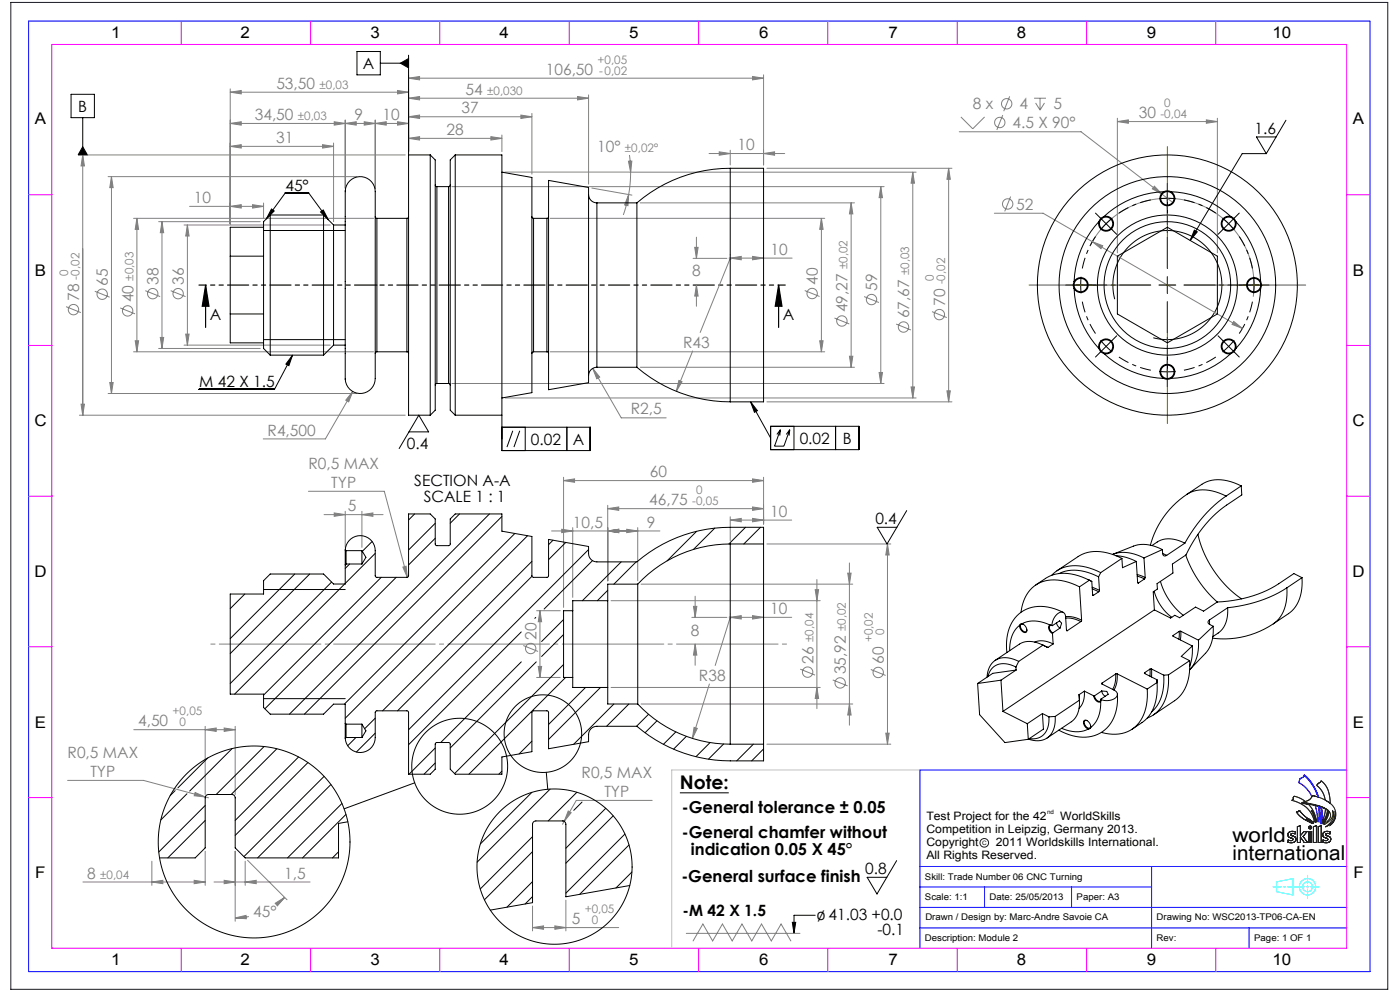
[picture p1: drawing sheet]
<svg xmlns="http://www.w3.org/2000/svg" width="420mm" height="297mm" viewBox="0 0 420 297" stroke-linecap="round" stroke-linejoin="round" font-family="sans-serif">
<path d="M391.6 240.2l-1.5-1-1.8-.6-.3 .4-.1 .6-.4 .3a8.2 8.2 0 0 1 6.8 6.2v-.3l.4 .8-.5-2-.8-1.8a6.3 6.3 0 0 1 1.6 3.6 9.4 9.4 0 0 0-2.5-5.4M392.2 240.7l.2 .2" fill="none" stroke="#f00" stroke-width=".3"/>
<path d="M390.5 240.6a17.4 17.4 0 0 1 7.9 2.3 16.7 16.7 0 0 0-7.6-2.4 3.2 3.2 0 0 0 2.8-2.1 9.3 9.3 0 0 1 6.9 4.1 4 4 0 0 1-1.7 5 4.1 4.1 0 0 0 1.7-4.4 4.2 4.2 0 0 1-2.9 4.7 3.9 3.9 0 0 0 2.3-4.7l-.2-.2a3.6 3.6 0 0 1-2.5 4.2l.6-.5h-.2a2.24 2.24 0 0 0 .9-3.6 17.6 17.6 0 0 0-8-2.3z" fill="none" stroke="#ff0" stroke-width=".3"/>
<path d="M397.5 239.8l-.8-2.5-1.7-1.9 1.3-1.4a7.9 7.9 0 0 1 2.8 6.8M397.6 242.5l-.2 1.7-.8 2 .5-.5-.5 1 1.1-1.8 .6-2.1M398.4 242.9l-.6 2.4-.9 1.7 1.3-1.9 .5-1.9" fill="none" stroke="#007e1f" stroke-width=".3"/>
<g fill="none" stroke="#191924" stroke-width=".3">
<path d="M3.2 .7h413.1v295.8h-413.1zM391.3 232.2a14.3 14.3 0 0 1 4.3 6.7h-.1a15.9 15.9 0 0 0-4.2-6.7zM393.6 238.8l-.9 1-1.9 .7M393.6 238.4a9.3 9.3 0 0 1 6.9 4.1 4 4 0 0 1-1.7 5 4.1 4.1 0 0 0 1.7-4.4 4.2 4.2 0 0 1-2.9 4.7 3.9 3.9 0 0 0 2.3-4.7l-.2-.2a3.6 3.6 0 0 1-2.5 4.2l.6-.5h-.2a2.24 2.24 0 0 0 .9-3.6M393.6 238.4l1.8 .5-1.6-3.6-2.6-2.9a1.44 1.44 0 0 1-1.2 1l-.3 1.2a8.7 8.7 0 0 1 3.9 4.2M393.6 238.4v.4M395.2 235.1l1.1-1.1a7.9 7.9 0 0 1 2.8 6.8l-.6-.4a1.66 1.66 0 0 1-1.2-1.7l-1-2-1.3-1.3zM386.6 249.5l.9-.3 1.1 .1v.6l-.3-.1a.52 .52 0 0 0-.7-.1 .52 .52 0 0 0-.2 .7h.1a1.08 1.08 0 0 1 1.3 1.1 1.08 1.08 0 0 1-1.3 1.1l-1.1-.2 .2-.6a.7 .7 0 0 0 .8 .2 .7 .7 0 0 0 .4-.6l-.3-.2a1 1 0 0 1-1-.6 1 1 0 0 1 .1-1.1zM388.9 243.4l1.1-.4 1.5 1.7 2.8 1.7-2.4-1 2.2 1.3-.5-.1v.2l-2.2-1.2-1.4-1zM389.2 247.7l.9-.2v3l1.1-1.3h.9l-1.2 1.5 1.4 1.8h-1l-1.2-1.7v1.7h-.9zM390.5 240.7l4.8 .9M390.5 240.6v.1"/>
<path d="M390.8 240.5l1.6 .4-1.9-.3M390.8 240.5a16.7 16.7 0 0 1 7.6 2.4 17.4 17.4 0 0 0-7.9-2.3M391.6 240.2l-1.5-1-1.8-.6-.3 .4-.1 .6-.4 .3a8.2 8.2 0 0 1 6.8 6.2v-.3l.4 .8-.5-2-.8-1.8a6.3 6.3 0 0 1 1.6 3.6 8.2 8.2 0 0 0-2.7-5.4l-1.8-.3M392.6 249.2h.9v3.3h-.9zM393.5 249.2h.1M393.6 246.6l.1 .1M394 247.7l.9-.2v5h-.9zM394.5 241.4l1 .2 .2 2.4-.1 2.4-.2-1.5-.1 1.5-.2-2.8zM395.3 241.6l1.7 .5 1.5 .9M395.5 247.7l.9-.2v5h-.9zM395.7 241.7l.3 .1a2.89 2.89 0 0 1 .4 2.4l-.3 2.4v-2.5zM396.4 241.9a7.3 7.3 0 0 1-.2 5.1l.3-2.6z"/>
<path d="M397.1 249.5l.8-.3 1.2 .1-.1 .6-.3-.1a.52 .52 0 0 0-.7-.1 .52 .52 0 0 0-.2 .7h.2a1.08 1.08 0 0 1 1.2 1.1 1.08 1.08 0 0 1-1.2 1.1l-1.1-.2 .1-.6a.7 .7 0 0 0 .8 .2 .7 .7 0 0 0 .5-.6l-.4-.2a1 1 0 0 1-1-.6 1 1 0 0 1 .2-1.1zM397.6 242.5l.5 .2a5.2 5.2 0 0 1-1.3 3.6l-.2 .4 .5-1-.5 .5 .8-2zM398.4 242.9l.2 .2a4.6 4.6 0 0 1-1.7 3.9l.9-1.7z"/>
<circle cx="295.3" cy="252.6" r="1.29"/>
<circle cx="393.1" cy="248" r=".45"/>
</g>
<path d="M393.6 238.8a9 9 0 0 0-3.9-4.2 1.48 1.48 0 0 1 1.3-1.7l.2-.5 1.9 2 1.5 2.4 .8 2.1M395.5 238.9a15.1 15.1 0 0 0-4.2-6.7 14.3 14.3 0 0 1 4.3 6.7M394.5 241.4l.7 2.7 .1 2.3 .1-1.5 .2 1.5 .1-2.4-.2-2.4M395.7 241.7l.4 2.4v2.5l.3-2.4-.2-2.3M396.4 241.9l.1 2.5-.3 2.6 .4-2.5-.1-2.6" fill="none" stroke="#4000ff" stroke-width=".3"/>
<g fill="none" stroke="#0ff" stroke-width=".3">
<path d="M383 264.3l4.9-1v4.9l-4.9-1z"/>
<circle cx="392.3" cy="265.8" r="1.47"/>
<circle cx="392.3" cy="265.8" r="2.45"/>
</g>
<path d="M8.6 6.3h402.4v284.9h-402.4zM404 230.8h-128v53.4M276 259.7h128M345.5 259.7v24.5M276 265.8h69.5M276 271.9h128M276 278.1h128M295.4 265.8v6.1M321.5 265.8v6.1M374.7 278.1v6.1" fill="none" stroke="#00f" stroke-width=".3"/>
<g fill="none" stroke="#f0f" stroke-width=".3">
<path d="M15.6 13.3h388.4v270.9h-388.4zM54.4 6.3v7M93.2 6.3v7M132 6.3v7M170.8 6.3v7M209.6 6.3v7M248.4 6.3v7M287.2 6.3v7M326 6.3v7M364.8 6.3v7M8.6 58.4h7M404 58.4h7"/>
<path d="M8.6 103.5h7M404 103.5h7M8.6 148.7h7M404 148.7h7M8.6 193.9h7M404 193.9h7M8.6 239h7M404 239h7M54.4 284.2v7M93.2 284.2v7M132 284.2v7M170.8 284.2v7"/>
<path d="M209.6 284.2v7M248.4 284.2v7M287.2 284.2v7M326 284.2v7M364.8 284.2v7"/>
</g>
<path d="M384.4 265.8h-2.5M385.6 265.8h-.5M388.8 265.8h-2.6M391.4 265.8h-2.6M392.3 266.7v2.5M392.3 265.4v.7M392.3 262.3v2.5M392.6 265.8h-.6M395.7 265.8h-2.5" fill="none" stroke="#0ff" stroke-width=".3" stroke-dasharray="6.3 1.3 1.3 1.3"/>
<path d="M392.6 248a.45 .45 0 0 0 .9 0 .45 .45 0 0 0-.9 0zM392.6 249.2v3.3h.9v-3.3z" fill-rule="evenodd" fill="#191924"/>
<g fill="none" stroke="#808080" stroke-width=".3">
<path d="M69.1 26.6v40.5M69.1 37h53.5M69.1 27.6h53.5M69.1 37l3.3-.5v1zM69.1 27.6l3.3-.5v1zM100.3 36.5l3.3 .5-3.3 .5zM103.6 36v20.4M103.6 37l3.3-.5v1zM109.3 36.5l3.3 .5-3.3 .5zM112.6 36v20.4M112.6 37l3.3-.5v1zM119.3 36.5l3.3 .5-3.3 .5z"/>
<path d="M119.3 27.1l3.3 .5-3.3 .5zM122.6 35l3.3-.5v1zM122.6 29.4l3.3-.5v1zM122.6 23.4l3.3-.5v1zM122.6 29.4h54M122.6 22.4v23M122.6 35h37M122.6 23.4h106.5M156.3 34.5l3.3 .5-3.3 .5zM159.6 34v18.2M173.3 28.9l3.3 .5-3.3 .5zM176.6 28.4v26.8"/>
<path d="M225.8 22.9l3.3 .5-3.3 .5zM229.1 22.4v27M287.8 39.5h36.5l27.5 21.2M288.3 35l3.5 3.6 3.6-3.6M300.8 34.5l-1.8 4.4M302.9 28.9l-1.8 4.4M310.2 29.4h3.6M310.7 30.9l1.3 2.1M312 29.4v3.6M313.3 30.9l-1.3 2.1M335.2 36.4l3.3-.5v1zM335.2 35.4v40.4"/>
<path d="M335.2 36.4h30M361.9 35.9l3.3 .5-3.3 .5zM365.2 35.4v40.4M23.8 46.4h97.8M24.8 46.4v78M24.8 46.4l.5 3.3h-1zM32.4 52.9h74.7M33.4 52.9v65M33.4 52.9l.5 3.3h-1zM69.1 43.9h31M69.1 43.9l3.3-.5v1zM96.8 43.4l3.3 .5-3.3 .5z"/>
<path d="M100.1 42.9v23.5M122.6 41.5l3.3-.5v1zM122.6 41.5h28M135.6 55.9h129.6M147.3 41l3.3 .5-3.3 .5zM150.6 40.5v4.9M151.6 51.6h123.2M177.6 56.4l12 2.1M188.5 48.3h1.1l-.4 3.3zM188.6 58.3l-.2 3.3-1-.2zM188.6 58.3l-1.6 6.1M188.8 46.4l.4 5.2"/>
<path d="M189.2 51.6l-.6 6.7M212.7 46h22.7M215.8 45.5l3.3 .5-3.3 .5zM219.1 45v4.4M229.1 46l3.3-.5v1zM230.1 50.4h55.5M264.2 55.9v59M264.2 55.9l.5 3.3h-1zM273.8 51.6v67.7M273.8 51.6l.5 3.3h-1zM284.6 50.4v70M284.6 50.4l.5 3.3h-1z"/>
<path d="M303.2 58.9l-1.8 4.5M346.3 55.8l2.3 2.4-2.9-1.6zM40.1 65.4h72M41.1 65.4l.5 3.3h-1zM41.1 65.4v40M47.6 66.4h30.5M48.6 66.4l.5 3.3h-1zM48.6 66.4v38M55.2 67.4h43.9M56.2 67.4v36M56.2 67.4l.5 3.3h-1zM56.9 61.9h22.2"/>
<path d="M69.1 61.8l3.3-.5v1.1zM75.8 61.3l3.3 .5-3.3 .6zM79.1 60.8v4.6M165.1 65.4h82.3M192.1 60.8h64.2M207.9 77.4h10.2M208.4 74.1h1l-.5 3.3zM208.9 71.1v6.3M219.1 77.4l3.3-.6v1.1zM219.1 77.4l-9 22.2M219.1 76.4h.1M219.1 77.4h18.5"/>
<path d="M225.8 76.8l3.3 .6-3.3 .5zM246.4 65.4v40M246.4 65.4l.5 3.3h-1zM255.3 60.8v49.3M255.3 60.8l.5 3.3h-1zM298.3 63.9h14.6l59.8 34.5M327.2 73.3a26 26 0 0 1 30.9-12.6 26 26 0 0 1 17.9 28.2M327.7 72.4l3.1 1.2-.5 .9zM19.8 91.9l4.5 1.8M28.4 87.3l4.5 1.8M36.1 92.3l4.4 1.8M43.6 87.1l4.4 1.8"/>
<path d="M51.2 87.1l4.5 1.8M208.9 85.4l.5 3.3h-1zM208.9 85.4v6.4M241.4 87.1l4.5 1.8M250.3 95.3l4.5 1.8M259.2 88.9l4.5 1.8M268.8 97.1l4.5 1.8M279.6 93.4l4.4 1.8M370.1 96.3l2.6 2.1-3.1-1.2zM32.4 117.9h74.7M32.9 114.6h1l-.5 3.3zM40.1 105.4h72"/>
<path d="M40.6 102.1h1l-.5 3.3zM47.6 104.4h30.5M48.1 101.1h1l-.5 3.3zM55.2 103.4h43.9M55.7 100.1h1l-.5 3.3zM105.8 117.3l-8.2 14.2h-18.6M105.8 117.3l-1.2 3.1-.9-.5zM135.6 114.9h129.6M151.6 119.3h123.2M165.1 105.4h82.3M177.8 110.4l8.6 14.8h13.5M177.8 110.4l2.1 2.6-.9 .5z"/>
<path d="M192.1 110.1h64.2M203.7 114l.9 .4-1.7 2.9zM207.8 105.2l-4.9 12.1M245.9 102.1h1l-.5 3.3zM254.8 106.8h1l-.5 3.3zM263.7 111.6h1l-.5 3.3zM273.3 116h1l-.5 3.3zM284.1 117.1h1l-.5 3.3zM23.8 124.4h97.8M24.3 121.1h1l-.5 3.3zM230.1 120.4h55.5M92.5 147.2h22.8l6.9 25.8"/>
<path d="M97.2 154.2h17.7M100.3 153.7l3.3 .5-3.3 .5zM103.6 153.2v10.9M108.6 153.2v10.8M108.6 154.2l3.3-.5v1zM165.5 159.1h32.5M168.5 158.6l3.3 .5-3.3 .5zM169.1 143v39M169.1 144h60M169.1 144l3.3-.5v1zM171.8 158.1v20.9M182.3 151.4v22.7"/>
<path d="M182.3 152.4h46.8M182.3 159.1l3.3-.5v1zM182.3 152.4l3.3-.5v1zM188 158.6l3.3 .5-3.3 .5zM191.3 158.1v16M219.1 154.9v7.1M219.1 155.9h18.4M219.1 155.9l3.3-.5v1zM225.8 155.4l3.3 .5-3.3 .5zM225.8 151.9l3.3 .5-3.3 .5zM225.8 143.5l3.3 .5-3.3 .5zM229.1 143v14"/>
<path d="M120.9 170l.9-.3 .4 3.3zM192.3 175.1h63.5M208.5 178.7v6.3M230.1 163h37.1M244.6 176.7h1l-.5 3.3zM245.1 173.7v38.7M254.3 171.8h1l-.5 3.3zM254.8 168.7v48.6M266.2 163v60M266.2 163l.6 3.3h-1.1zM157 193.5l4.4 1.7M161 183h7.1"/>
<path d="M161.5 199.7h1l-.5 3.3zM162 183v20M162 183l.5 3.3h-1zM183.3 180h62.8M207.5 185h10.6M208 181.7h1.1l-.6 3.3zM208.5 193l.6 3.3h-1.1zM208.5 193v6.4M219.1 185l3.3-.5v1zM219.1 185l-4.5 14.4M219.1 184h.1M219.1 185h18.4"/>
<path d="M225.8 184.5l3.3 .5-3.3 .5zM40.1 218.7h30.5M61.6 217.7v20.4M61.6 218.7l3.3-.5v1zM67.3 218.2l3.3 .5-3.3 .5zM70.6 217.7v20.4M161 203h7.1M183.3 206h62.8M192.3 211h63.5M208.2 218l1 .3-1.5 3zM212.8 205l-5.1 16.3M240.1 200.5l4.4 1.8"/>
<path d="M245.1 206l.5 3.3h-1zM249.8 203.8l4.5 1.8M254.8 211l.5 3.3h-1zM261.2 200.6l4.5 1.8M265.7 219.7h1.1l-.6 3.3zM20.3 233.9h22.7l18.6 5M58.5 237.5l3.1 1.4-3.3-.4zM61.6 238.9l1 .2M195.7 239.9h-22.8l-4.1 7.1M230.1 223h37.1M45.6 258.1v7.2M61.6 255.1v10.2"/>
<path d="M70.6 255.1v21M73.6 258.1v7.2M74.3 257.8l11.8 11.9M170.5 243.1l.9 .5-2.1 2.6zM24.9 264.3h36.7M45.6 264.3l3.3-.5v1zM58.3 263.8l3.3 .5-3.3 .5zM64.2 264.3h28.8M67.3 263.8l3.3 .5-3.3 .5zM70.6 275.1l3.2-.8 .1 1zM73.6 264.3l3.3-.5v1zM74.7 274.7l-4.1 .4"/>
<path d="M82.6 270.7l2.8-1.7-2.2 2.5zM85.4 269l-1.5 1.3M159.8 278l3.3-.5v1zM159.8 271.5v7.5M159.8 278h25.8M166.5 277.5l3.3 .5-3.3 .5zM169.8 269.8v9.2M205.9 279.7h34.1M207.9 282l3-5.1 2.9 5.1 2.9-5.1 3 5.1 2.9-5.1 2.9 5.1 3-5.1 2.9 5.1 2.9-5.1 3 5.1"/>
<circle cx="299.9" cy="36.7" r="1.56"/>
<circle cx="302" cy="31.1" r="1.56"/>
<circle cx="302.3" cy="61.1" r="1.56"/>
<circle cx="22" cy="92.8" r="1.56"/>
<circle cx="30.7" cy="88.2" r="1.56"/>
<circle cx="38.3" cy="93.2" r="1.56"/>
<circle cx="45.8" cy="88" r="1.56"/>
<circle cx="53.4" cy="88" r="1.56"/>
<circle cx="243.6" cy="88" r="1.56"/>
<circle cx="252.6" cy="96.2" r="1.56"/>
<circle cx="261.5" cy="89.8" r="1.56"/>
<circle cx="271.1" cy="98" r="1.56"/>
<circle cx="281.8" cy="94.3" r="1.56"/>
<circle cx="159.2" cy="194.4" r="1.56"/>
<circle cx="242.3" cy="201.4" r="1.56"/>
<circle cx="252" cy="204.7" r="1.56"/>
<circle cx="263.5" cy="201.5" r="1.56"/>
</g>
<g fill="none" stroke="#000" stroke-width=".3">
<path d="M107.1 15.4h7v7h-7zM114.1 18.9h8.5M120.1 18.9l2.5-1.4v2.8zM122.6 16.5v29.9M21.3 28.3h7v7h-7zM24.8 35.3v11.1M385.8 36l-5.9 10M24.8 44l1.4 2.4h-2.8zM379.9 46h-7.2l-15.7 26.1M379.9 46h.1M382.8 41h-5.9l3 5M79.1 69.1h24.5"/>
<path d="M79.9 65.6l5.7-7.8h7l5.9 8.1M81.4 62.6l.9 .6-2.4 2.4zM96.2 63.5l.8-.6 1.5 3zM358.3 69l.9 .5-2.2 2.6zM334.4 89.7a16.4 16.4 0 0 1 14.4-20.6 16.4 16.4 0 0 1 17.7 17.8 16.4 16.4 0 0 1-20.5 14.3M79.1 101.8h24.5M87.8 106.4l-5.4 10.3h-22.7M87.8 106.4l-1.1 3.2-.9-.5zM366.8 102.1l3.6 3.5M370.3 102l-3.6 3.5M122.7 129.4h5.9l-3-5-5.9 10M150.6 124.4v10.6h26.5v-7h-26.5"/>
<path d="M153.8 129.1l-1.7 4.9M155.9 129.1l-1.7 4.9M157.6 128v7M170.1 128v7M225.2 120.4l6 10.9M225.2 120.4l2 2.7-.9 .5zM231.2 127.8h26.5v7h-26.5zM234.1 128.8l-1 1.4M234.1 128.8l-.2 1.8M234.1 128.8l-1.7 4.9h2.8l1.7-4.9M236.9 128.8l-1 1.4M236.9 128.8l-.2 1.8"/>
<path d="M238.2 127.8v7M250.7 127.8v7M272 153l-5.9 10-2.9-5h5.9M79.1 176.7h24.5M79.1 209.4h24.5M124.4 234.6l-21.2 7.8M163.9 231.5l.4 5M204 237.6h14.6M269 257.9l-5.9 10-3-5h5.9M237.7 276.4h1l-.5 3.3zM244.6 274.3h-6.4v5.4"/>
<circle cx="162.9" cy="219.9" r="11.6"/>
<circle cx="137.9" cy="229.6" r="14.4"/>
</g>
<path d="M61.7 85.4l1 6.4h-2zM61.7 85.4v12.7M233.6 85.4l1 6.4h-2zM233.6 85.4v12.7" fill="none" stroke="#000" stroke-width=".35"/>
<path d="M150.6 51.6h38.2M218.6 77.4h1M218.7 77.1l.7 .7M219.1 76.9v1M219.4 77.1l-.7 .7M218.6 185h1M218.7 184.7l.7 .7M219.1 184.5v1M219.4 184.7l-.7 .7M276 230.8h-74.5v53.3" fill="none" stroke="#c0c0c0" stroke-width=".3"/>
<g fill="none" stroke="#000" stroke-width=".3" stroke-dasharray="30.5 1.3 1.3 1.3" stroke-linecap="butt">
<path d="M350.2 59.4l-2.5 .2M350.2 59.4l2.5 .2M331.8 67l-1.7 1.9M331.8 67l1.9-1.6M368.6 67l-1.9-1.6M368.6 67l1.7 1.9M324.2 85.4l.1 2.5M324.2 85.4l.1-2.5M376.2 85.4l-.1-2.5M376.2 85.4l-.1 2.5M331.8 103.8l1.9 1.7M331.8 103.8l-1.7-1.8"/>
<path d="M350.2 111.4l2.5-.1M350.2 111.4l-2.5-.1"/>
</g>
<path d="M345.2 59.9l-4.9 1.5-4.6 2.5M328.7 70.9l-2.5 4.6-1.5 5M364.7 63.9l-4.5-2.5-5-1.5M324.7 90.4l1.5 5 2.5 4.6M371.8 100l2.4-4.6 1.5-5M375.7 80.5l-1.5-5-2.4-4.6M335.7 107l4.6 2.5 4.9 1.5M355.2 111l5-1.5 4.5-2.5" fill="none" stroke="#000" stroke-width=".3" stroke-dasharray="30.5 1.3 1.3 1.3" stroke-dashoffset="27.2" stroke-linecap="butt"/>
<path d="M235.6 85.4h-175.9" fill="none" stroke="#000" stroke-width=".35" stroke-dasharray="6.3 1.3 1.3 1.3 1.3 1.3" stroke-dashoffset="4.1"/>
<path d="M62.9 193h173.4" fill="none" stroke="#808080" stroke-width=".3" stroke-dasharray="30.5 1.3 1.3 1.3" stroke-dashoffset="-2.9"/>
<g fill="none" stroke="#000" stroke-width=".3" stroke-dasharray="30.5 1.3 1.3 1.3">
<path d="M350.2 59.4v-2.5M350.2 59.4v2.5M350.2 56.9v-2M330.1 65.3l-1.5-1.4M331.8 67l-1.7-1.7M331.8 67l1.8 1.8M333.6 68.8l1.4 1.4M350.2 61.9v2M366.8 68.8l-1.4 1.4M368.6 67l1.8-1.7M368.6 67l-1.8 1.8M370.4 65.3l1.4-1.4"/>
<path d="M321.7 85.4h-2M324.2 85.4h-2.5M324.2 85.4h2.5M326.7 85.4h2M350.2 85.4v-2.5M350.2 85.4h-2.5M350.2 85.4v2.5M350.2 85.4h2.5M373.7 85.4h-2M376.2 85.4h2.5M376.2 85.4h-2.5M378.7 85.4h2"/>
<path d="M330.1 105.6l-1.5 1.4M331.8 103.8l-1.7 1.8M331.8 103.8l1.8-1.7M333.6 102.1l1.4-1.5M350.2 111.4v2.5M350.2 111.4v-2.5M350.2 113.9v2M350.2 108.9v-2M366.8 102.1l-1.4-1.5M370.4 105.6l1.4 1.4"/>
</g>
<path d="M345.2 85.4h-22.5M350.2 80.4v-22.5M350.2 90.4v22.5M355.2 85.4h22.5" fill="none" stroke="#000" stroke-width=".3" stroke-dasharray="30.5 1.3 1.3 1.3" stroke-dashoffset="21.1"/>
<path d="M345.2 85.4h-36.5M350.2 80.4v-36.5M350.2 90.4v36.5M355.2 85.4h36.5" fill="none" stroke="#808000" stroke-width=".3" stroke-dasharray="30.5 1.3 1.3 1.3" stroke-dashoffset="14.1"/>
<path d="M347.7 85.4h5M350.2 82.9v5" fill="none" stroke="#808000" stroke-width=".3"/>
<g fill="#000">
<path d="M237.7 276.4h1l-.5 3.3z"/>
<path d="M233.6 85.4l1 6.4h-2zM61.7 85.4l1 6.4h-2z"/>
</g>
<g fill="#808080">
<path d="M188.6 58.3l-.2 3.3-1-.2zM188.5 48.3h1.1l-.4 3.3zM208.4 74.1h1l-.5 3.3zM208.9 85.4l.5 3.3h-1zM219.1 77.4l3.3-.6v1.1zM225.8 76.8l3.3 .6-3.3 .5zM219.1 185l3.3-.5v1zM225.8 184.5l3.3 .5-3.3 .5z"/>
<path d="M273.8 51.6l.5 3.3h-1zM273.3 116h1l-.5 3.3z"/>
<path d="M203.7 114l-.8 3.3 1.7-2.9zM75.8 61.3l3.3 .5-3.3 .6zM69.1 61.8l3.3-.5v1.1zM109.3 36.5l3.3 .5-3.3 .5zM103.6 37l3.3-.5v1zM105.8 117.3l-2.1 2.6 .9 .5zM96.8 43.4l3.3 .5-3.3 .5zM69.1 43.9l3.3-.5v1zM100.3 36.5l3.3 .5-3.3 .5zM69.1 37l3.3-.5v1zM177.8 110.4l1.2 3.1 .9-.5zM229.1 46l3.3-.5v1zM215.8 45.5l3.3 .5-3.3 .5zM122.6 41.5l3.3-.5v1zM147.3 41l3.3 .5-3.3 .5zM122.6 35l3.3-.5v1zM156.3 34.5l3.3 .5-3.3 .5zM173.3 28.9l3.3 .5-3.3 .5zM122.6 29.4l3.3-.5v1zM122.6 23.4l3.3-.5v1zM225.8 22.9l3.3 .5-3.3 .5zM112.6 37l3.3-.5v1zM119.3 36.5l3.3 .5-3.3 .5zM119.3 27.1l3.3 .5-3.3 .5zM69.1 27.6l3.3-.5v1zM208.2 218l-.5 3.3 1.5-3zM208 181.7h1.1l-.6 3.3zM208.5 193l.6 3.3h-1.1zM219.1 155.9l3.3-.5v1zM225.8 155.4l3.3 .5-3.3 .5zM188 158.6l3.3 .5-3.3 .5zM182.3 159.1l3.3-.5v1zM168.5 158.6l3.3 .5-3.3 .5zM182.3 159.1l3.3-.5v1zM225.8 151.9l3.3 .5-3.3 .5zM182.3 152.4l3.3-.5v1zM225.8 143.5l3.3 .5-3.3 .5zM169.1 144l3.3-.5v1zM120.9 170l1.3 3-.4-3.3zM108.6 154.2l3.3-.5v1zM100.3 153.7l3.3 .5-3.3 .5zM370.1 96.3l-.5 .9 3.1 1.2zM327.7 72.4l2.6 2.1 .5-.9zM335.2 36.4l3.3-.5v1zM361.9 35.9l3.3 .5-3.3 .5zM346.3 55.8l-.6 .8 2.9 1.6zM61.6 218.7l3.3-.5v1zM67.3 218.2l3.3 .5-3.3 .5zM70.6 275.1l3.2-.8 .1 1zM82.6 270.7l2.8-1.7-2.2 2.5zM58.5 237.5l-.2 1 3.3 .4zM73.6 264.3l3.3-.5v1zM67.3 263.8l3.3 .5-3.3 .5zM58.3 263.8l3.3 .5-3.3 .5zM45.6 264.3l3.3-.5v1zM159.8 278l3.3-.5v1zM166.5 277.5l3.3 .5-3.3 .5zM170.5 243.1l-1.2 3.1 2.1-2.6z"/>
<path d="M284.6 50.4l.5 3.3h-1zM284.1 117.1h1l-.5 3.3zM56.2 67.4l.5 3.3h-1zM55.7 100.1h1l-.5 3.3zM41.1 65.4l.5 3.3h-1zM40.6 102.1h1l-.5 3.3zM33.4 52.9l.5 3.3h-1zM32.9 114.6h1l-.5 3.3zM24.8 46.4l.5 3.3h-1zM24.3 121.1h1l-.5 3.3zM246.4 65.4l.5 3.3h-1zM245.9 102.1h1l-.5 3.3zM255.3 60.8l.5 3.3h-1zM254.8 106.8h1l-.5 3.3zM48.6 66.4l.5 3.3h-1zM48.1 101.1h1l-.5 3.3zM266.2 163l.6 3.3h-1.1zM265.7 219.7h1.1l-.6 3.3zM162 183l.5 3.3h-1zM161.5 199.7h1l-.5 3.3zM244.6 176.7h1l-.5 3.3zM245.1 206l.5 3.3h-1z"/>
<path d="M264.2 55.9l.5 3.3h-1zM263.7 111.6h1l-.5 3.3zM254.3 171.8h1l-.5 3.3zM254.8 211l.5 3.3h-1z"/>
</g>
<g fill="#000">
<path d="M358.3 69l.9 .5-2.2 2.6z"/>
<path d="M87.8 106.4l-1.1 3.2-.9-.5zM225.2 120.4l2 2.7-.9 .5zM120.1 18.9l2.5 1.4v-2.8zM24.8 44l-1.4 2.4h2.8zM96.2 63.5l.8-.6 1.5 3zM81.4 62.6l.9 .6-2.4 2.4z"/>
</g>
<g fill="none" stroke="#000" stroke-width=".3">
<path d="M129.1 46.4h-6.5v78h6.5M129.1 46.4v78M129.1 46.4l1.5 1.5v75l-1.5 1.5M130.6 55.4l.5 .5M131.1 55.9v59M131.1 55.9h3.5M134.6 55.9v59M135.1 55.4l-.5 .5M136.6 46.4h14v78h-14M136.6 46.4v78M136.6 46.4l-1.5 1.5v75l1.5 1.5M150.6 51.6l9 1.6v64.5l-9 1.6"/>
<path d="M164.6 54.1l12 2.1v58.5l-12 2.1zM176.6 58.3a2.5 2.5 0 0 0 2.5 2.5M219.1 50.4a43 43 0 0 0-28 10.4M219.1 50.4h10v70h-10M219.1 50.4v70M349.1 57.5a2.3 2.3 0 0 1 2.2 0M349.1 57.5a28 28 0 0 0-17.9 7.4M349.1 57.5a2.25 2.25 0 0 0-.6 3.4 2.25 2.25 0 0 0 3.4 0 2.25 2.25 0 0 0-.6-3.4M351.3 57.5a28 28 0 0 1 17.9 7.4M69.1 76.8h10M79.1 68.1h-10v34.7h10M81.1 64.4l-2 2v38l2 2"/>
<path d="M81.1 64.4v42M81.1 64.4h16M97.1 64.4v42M97.1 64.4l3 3M100.1 67.4v36M100.1 67.4h3.5M112.6 64.9l.5 .5M113.1 65.4v40M113.1 65.4h9M122.1 65.4v40M122.6 64.9l-.5 .5M159.6 64.9l.5 .5"/>
<path d="M160.1 65.4v40M160.1 65.4h4M164.1 65.4v40M164.6 64.9l-.5 .5M179.1 60.8v49.3M179.1 60.8h12M191.1 60.8v49.3M329.7 66.4a28 28 0 0 0-7.5 18M331.2 64.9a2.3 2.3 0 0 0-1.5 1.5M331.2 64.9a2.25 2.25 0 0 1 2.9 1.9 2.25 2.25 0 0 1-2.5 2.5 2.25 2.25 0 0 1-1.9-2.9M335.2 76.8l15-8.7 15 8.7v17.3l-15 8.7-15-8.7zM369.2 64.9a2.29 2.29 0 0 1 1.6 1.5"/>
<path d="M369.2 64.9a2.25 2.25 0 0 0-2.8 1.9 2.25 2.25 0 0 0 2.4 2.5 2.25 2.25 0 0 0 2-2.9M370.8 66.4a28 28 0 0 1 7.4 18M69.1 94.1h10M322.2 84.4a2.3 2.3 0 0 0 0 2.1M322.2 84.4a2.25 2.25 0 0 1 3.4-.7 2.25 2.25 0 0 1 0 3.5 2.25 2.25 0 0 1-3.4-.7M322.2 86.5a28 28 0 0 0 7.5 18M378.2 86.5a28 28 0 0 1-7.4 18M378.2 84.4a2.29 2.29 0 0 1 0 2.1M378.2 84.4a2.25 2.25 0 0 0-3.4-.7 2.25 2.25 0 0 0 0 3.5 2.25 2.25 0 0 0 3.4-.7M81.1 106.4h16M100.1 103.4l-3 3M100.1 103.4h3.5"/>
<path d="M103.6 113.7v-55.4a4.6 4.6 0 0 1 4.7-5.4 4.6 4.6 0 0 1 4.3 5.7v43.9a73.1 73.1 0 0 1-.3 12.5 4.5 4.5 0 0 1-4.9 2.9 4.5 4.5 0 0 1-3.8-4.2M113.1 105.4l-.5 .5M113.1 105.4h9M122.1 105.4l.5 .5M131.1 114.9l-.5 .5M131.1 114.9h3.5M134.6 114.9l.5 .5M160.1 105.4l-.5 .5M160.1 105.4h4M164.1 105.4l.5 .5M179.1 110.1a2.5 2.5 0 0 0-2.5 2.5M179.1 110.1h12"/>
<path d="M191.1 110.1a43 43 0 0 0 28 10.3M329.7 104.5a2.3 2.3 0 0 0 1.5 1.5M329.7 104.5a2.25 2.25 0 0 1 1.9-2.9 2.25 2.25 0 0 1 2.5 2.4 2.25 2.25 0 0 1-2.9 2M331.2 106a28 28 0 0 0 17.9 7.4M349.1 113.4a2.3 2.3 0 0 0 2.2 0M349.1 113.4a2.25 2.25 0 0 1-.6-3.4 2.25 2.25 0 0 1 3.4 0 2.25 2.25 0 0 1-.6 3.4M369.2 106a28 28 0 0 1-17.9 7.4M370.8 104.5a2.29 2.29 0 0 1-1.6 1.5M370.8 104.5a2.25 2.25 0 0 0-2-2.9 2.25 2.25 0 0 0-2.4 2.4 2.25 2.25 0 0 0 2.8 2M124.4 154l-1.8 1.8M130.6 156.8l-8 8M137.9 154l-2.8 2.8"/>
<path d="M146.8 154l-60 60M150.6 154.8l-59.3 59.2M154.5 159.9l-51.2 51.1M209 159.2l-8.9 8.9M214.4 158.3l-6.4 6.4M223.7 158l-5 5M228.1 158l-5 5M356 148.2a11 11 0 0 1 10.8 0l1 .5M356 148.2a26.5 26.5 0 0 0-10.9 15.2M367.8 148.7a40.9 40.9 0 0 0-12.3 14.1M372.4 145.6l.1 2.7a45.8 45.8 0 0 0-8.8 6.6 40.8 40.8 0 0 0-7.9 11.4l-4.1 2.8 .2 2.6-4.8 3.2 .1 1.6-1.2 .9 .3 5.4M372.4 145.6a11.8 11.8 0 0 0-11.8-.5l-4.6 3.1"/>
<path d="M372.4 145.6l-4.6 3.1M73.4 178l-4.3 4.4M88.4 172l-19.3 19.4M92.9 172l-23.8 23.9M99.5 174.4l-30.4 30.5M103.4 175l-33 33M103.6 169.3v5.7h-3.5l-3-3h-16l-2 2v4h-10v30h10v4l2 2h16l3-3h3.5v5.8M103.6 164.8v4.5M103.6 164.8l.2 .2M103.8 165v4M103.8 169l-.2 .3M103.8 169h4.8"/>
<path d="M103.8 165h4.8M104.9 169l-1.3 1.4M108.6 165v4M108.6 165l1.2 2-1.2 2M111.6 162.3l-2.9 2.9M112.6 165.8l-9 9M114.4 173l-35.3 35.3M118.9 173l-39.4 39.4M130.6 161.3l-8 8M158.3 160.6l-54.7 54.7M159.6 168.2l-44.8 44.8M159.6 172.7l-40.3 40.3"/>
<path d="M165.9 161.9l-1.3 1.3M169.7 162.6l-5.1 5.1M176.6 164.7l-54 54M177.7 168l-14.5 14.5M182.3 176.9l-3.1 3.1M186.4 168.4l-11.7 11.6M190.8 168.4l-6.6 6.7M191.3 175.1v35.9M191.3 175.1h-9v4.9M219.1 163a38 38 0 0 0-27.8 12.1M219.1 163v60M219.1 163h10"/>
<path d="M229.1 163v-5a82 82 0 0 0-17 .6 43 43 0 0 0-21 9.8h-12a2.5 2.5 0 0 1-2.5-2.5v-2.1l-12-2.1-.1 11-.4 .3h-4.2l-.3-.5v-11.7l-9-1.6v-5.2h-14l-1.5 1.5v7.5l-.5 .5h-3.5l-.4-.2-.1-7.8-1.5-1.5h-6.5v18.5l-.4 .5-9.5-.1-.1-7.9a4.5 4.5 0 0 0-4.4-4.5 4.5 4.5 0 0 0-4.6 4.3M229.1 163v60M310.7 175.3l3-2a11.7 11.7 0 0 1 10.9-.4l2.2 1-3 2M317.7 171.9a12.3 12.3 0 0 1 10.8 .5l1.1 .5M323.8 175.9a13.4 13.4 0 0 0-12.7-.8 10.8 10.8 0 0 0-4.8 8.4M323.8 175.9l.7 10M326.4 173.7l1.1 .5M327.1 174.1l.4 .1M327.5 174.2l.3 4.1M327.6 176l2.2 .9M327.7 176.5l1.9 .8M327.8 178.3l.2 .1"/>
<path d="M329.6 172.9l.2 4M329.6 177.3l-1.6 1.1M329.8 176.9l-.2 .4M330.2 171.6a13.4 13.4 0 0 0-12.8-.8l-1.9 1.6M330.2 171.6l-.6 1.3M333.8 166.2a11 11 0 0 1 9.4 1M334.8 166.5l3.1 .6 3 1.2M336.6 167.4a13.4 13.4 0 0 0-12.8-.8l-6.7 4.5M336.6 167.4l-6.4 4.2M336.6 167.4l.1 2.7 4.2-1.8M340.9 168.3l.4 6.3M341.1 172.2l2.5 .9"/>
<path d="M341.2 172.7l2.2 .8M341.3 174.6l.2 .1M343.2 167.2l.4 5.9M343.4 173.5l-1.9 1.2M343.6 173.1l-.2 .4M346.3 177.2a14.3 14.3 0 0 0 5.2 7.8M348.1 174.2a19.9 19.9 0 0 0 6.9 10.2M348.7 164.7l.1 1.1a.71 .71 0 0 0 .4 .8 .71 .71 0 0 0 .8-.2M348.7 164.7a10.6 10.6 0 0 0-8.6-1l-6.2 2.4M348.7 164.7l-5.5 2.5M348.8 165.9l1.2 .5M355.5 162.8a8.2 8.2 0 0 0-9.9 .7"/>
<path d="M355.5 162.8l-5.5 3.6M355.7 166.4a33.8 33.8 0 0 0 9.5 14M359.4 160.1a32.7 32.7 0 0 0 13.1 19.4M386.1 176.2a40.1 40.1 0 0 1-17.8 5.9M386.1 176.2a11.6 11.6 0 0 1-4.1 10.8M390.6 173.1l-2.4-1.2a45.1 45.1 0 0 1-9.5 5.6 40 40 0 0 1-13.5 2.9M390.6 173.1a11.6 11.6 0 0 1-4 10.8l-4.6 3.1M390.6 173.1l-4.5 3.1M156.4 189.4l-33.8 33.8M156.4 198.4l-24.2 24.1M160.7 185l-.3 .3M160.9 198.4l-25.8 25.8"/>
<path d="M169.1 185.7l-6.6 6.6M169.1 199.1l-32.7 32.7M169.1 190.2l-6.6 6.6M171.8 182.9l-.1 .1M171.8 183v20M171.8 183h-2.7v20h2.7M182.3 180v26M182.3 180h-10.5v3M304.8 199.9a5.9 5.9 0 0 0-7.2 .4l-.7 1-.5 1.5M304.8 199.9v.9M305.6 198.2a6.3 6.3 0 0 0-8 .6l-1 1.8-.5 2.3M305.6 198.2l-.8 1.7"/>
<path d="M305.9 187.4a9 9 0 0 0-3 7.6M306.6 186.9a9.3 9.3 0 0 1 8.5 .4M306.6 186.9l-.4 .1-.3 .4M306.6 186.9a1.94 1.94 0 0 1 1.3 2.5 1.71 1.71 0 0 1-2-2M306.9 187.1a.71 .71 0 0 0-.8 .3 .71 .71 0 0 0 .2 .9 1.14 1.14 0 0 0 1.7 .9l.1-.5M310.4 192.4a6.1 6.1 0 0 1 5.5 .6M312.7 193.2l1.6 .9M312.9 193.3a7 7 0 0 0-7.1-.2l-7.3 4.8M312.9 193.3l-7.3 4.9M312.9 193.3l1.4 .8M315.1 187.3l.5 .2M315.1 187.3a1.24 1.24 0 0 0 .1 2.1l.5 .5"/>
<path d="M315.6 187.5a3.8 3.8 0 0 1 3.2-4l.5 .3 .3 .6 .3 4.5M315.6 187.5h.1M315.7 187.5a.7 .7 0 0 0-.9 .3 .7 .7 0 0 0 .2 .9l.8 1M315.7 187.5l2.2-1.4 .6 .7-.5 1.4M315.7 189.9l.2 3.1M315.8 189.7l-.1 .2M315.9 193l-1.6 1.1M317 186.7l.3 .9 .7 .6M318 188.2l-2.2 1.5M319 183.5a11.9 11.9 0 0 0-13.3 .5 12.7 12.7 0 0 0-3.6 11.6M319.7 184.8l2.4 .2 2.4 .9M319.7 185.2l2.2 .2 2.4 .9"/>
<path d="M319.9 188.9l.3 .1M324.3 186.3l-4.1 2.7M324.5 185.9l-.2 .4M346.3 182.8l-45.4 30.4M352 190.4v.3M352 190.7l5.7 2.9M353.8 189.2l-.1 2.4M353.8 189.2l-1.8 1.2M354.2 189.2h-.4M354.2 189.2l-.1 2.6M354.2 189.2l5.3 2.7M356.9 198a13.1 13.1 0 0 1-4.4 11.9l-6.5 4.4"/>
<path d="M356.9 198l-6.4 4.3M357.7 193.6l-.1 3.2-.7 2.8M357.7 193.6l-3.3 3.1 2.5 1.3M359.5 191.9a11.2 11.2 0 0 1-2.6 8.8M362.8 185.8a.73 .73 0 0 0-.4 .7 .73 .73 0 0 0 .5 .7l1.1 .5M362.8 185.8l.1 1.3M364 187.7a10.4 10.4 0 0 1-2.4 8.1l-4.6 4.8M364 187.7l-4.5 4.2M365.2 180.4l-4.1 2.8-2.4-1.3-4.8 3.2-1.5-.7-1.2 .8-4.9-2.4M368.3 182.1a8.1 8.1 0 0 1-4.4 8.7M368.3 182.1l-5.5 3.7M382 186.9a26.5 26.5 0 0 1-18.2 4.4"/>
<path d="M103.6 216.8v4.5M103.6 216.8l.2 .2M103.8 217v4M103.8 217h4.8M108.6 217v4M108.6 217l1.2 2-1.2 2M112.6 215.2l-3.2 3.2M112.6 219.7l-5.7 5.7M169.7 203l-29 29M171.8 203v3h10.5M175.7 206l-11.1 11.1M180.1 206l-15.5 15.6"/>
<path d="M182.3 206v5h9M184.2 211l-12.1 12.1M188.7 211l-6.7 6.7M191.3 211a38 38 0 0 0 27.8 12M194.6 214.1l-3.6 3.6M197.1 216l-3.6 3.6M202.8 219.3l-3.8 3.8M293.3 204.8l.6 9.4 7.6 8.4 7-1M300.3 203.9l.6 9.3M300.3 203.9l-7 .9M300.9 213.2l7.3 3.7M304.8 200.8l-4.5 3.1"/>
<path d="M304.8 200.8l-7 1-4.5 3M308.2 216.9l.3 4.7M312.7 213.8l2 1M312.7 213.8l-4.5 3.1M312.7 213.8l.3 4.7-4.5 3.1M314.7 214.8a5.8 5.8 0 0 1-3.2 6.4l-1.2 .2-1.5-.1M316.6 214.7a6.2 6.2 0 0 1-3.8 7.1l-2.1 .2-2.2-.5M316.6 214.7l7.2-4.9a6.9 6.9 0 0 1-2.4 6.5l-7.3 4.9M316.6 214.7l-1.9 .1M318.5 218.3a9.2 9.2 0 0 0 8 .2M323.7 208.2l.1 1.7M323.7 208.2h.1"/>
<path d="M325.3 207.1a6.3 6.3 0 0 1-1.6 5.2M325.3 207.1l2.8 1.4M325.3 207.1l-1.6 1.1M326.1 216a.71 .71 0 0 0-.9 .3 .71 .71 0 0 0 .2 .9 1.14 1.14 0 0 0 1.7 .8l.1-.4M327.2 218l-.3 .4-.4 .1M327.2 218a1.79 1.79 0 0 0-2-2 1.94 1.94 0 0 0 1.3 2.5M328.1 208.5a1.83 1.83 0 0 0 2 1.8l.1-.1M328.4 208.5a1.39 1.39 0 0 0 1.8 1.5l.1-.5M328.4 208.5h-.3M330.2 210.2a9.1 9.1 0 0 1-3 7.8M330.3 209.5v.1M330.3 209.6l-.1 .6"/>
<path d="M330.5 207.1l.3 .9 .8 .7M330.5 207.1l1.5 .1 .5 .9-2.2 1.4M330.5 207.1l-2.1 1.4M330.6 204.7v.3M330.6 205l3.7 1.9a1.43 1.43 0 0 1 .9 1.5 1.43 1.43 0 0 1-1.3 1.2l-1.6 .4-2-.4M334.7 202l-.1 2.5-.8 2.1M334.7 202l-4.1 2.7M335.2 202h-.5M335.2 202l-.2 2.5-.8 2.3M335.2 202l9 4.5M335.2 208a11.5 11.5 0 0 1-6 12.1 13.2 13.2 0 0 1-11.6-1.3M343.4 201.6v.3"/>
<path d="M343.4 201.9l3.7 1.8M344.2 206.5l2.9-2a13.1 13.1 0 0 1-4.3 12l-3.1 2M344.2 206.5a13.1 13.1 0 0 1-4.4 11.9 10.9 10.9 0 0 1-9.4 1.1M345 200.5v2.2M345 200.5l-1.6 1.1M345.5 200.5h-.5M345.5 200.5v2.4M345.5 200.5l3.6 1.8M347.1 203.7v.9M347.1 203.7v.1M349.1 202.3a12.9 12.9 0 0 1-3.6 11M350.5 202.3a13.1 13.1 0 0 1-4.3 11.9l-2 1"/>
<path d="M350.5 202.3h-1.4M52.5 236.9l-1.4 1.5M56.1 237.9l-7.9 7.8M62.3 227.2l-8.9 8.9M69.6 224.3l-12.7 12.8M79.2 223.7l-14.3 14.4M83.1 224.4l-13.8 13.7M89.6 226.9l-19 19M92.4 228.5l-21.8 21.9M97.2 232.7l-24 24M99.3 235.1l-22 22M103.6 221.3a4.5 4.5 0 0 0 4.6 4.2 4.5 4.5 0 0 0 4.4-4.5v-7.5l.2-.4 9.6 .1 .2 18.8h6.5l1.5-1.5v-7.5l.5-.5h3.5l.4 .3 .1 7.7 1.5 1.5h14v-5.1l9-1.6v-11.8l.4-.5h4.1l.4 .3 .1 11.1 12-2.1a4.8 4.8 0 0 1 .4-3.5l1.1-.9 1-.2h12a43 43 0 0 0 28 10.3h10v-5"/>
<path d="M103.8 221l-.2 .3M103.8 221h4.8M106.8 221l-2.5 2.5M130.6 224.2l-7.9 7.8M130.6 228.7l-3.4 3.3M150.6 231.1l-.9 .9M159.6 237.5l-15.5 15.4M159.6 222.1l-3.9 3.9M165 236.5l-21.9 21.9M173.1 237.4l-8.6 8.6M205.9 220.7l-3.8 3.8M213 222.5l-4.2 4.3"/>
<path d="M217.1 223l-4.6 4.5M219.1 223h10M226 223l-5 5M229.1 224.5l-3.6 3.5M61.6 241.4l-14 13.9M61.6 245.9l-11.3 11.2M101.6 255.3l-1.9 1.8M102.6 240.8l-16.3 16.3M103.8 244.1l-13 13M104.4 246.3l-2.8 .5v10.3h-28l-3-3v-15a1 1 0 0 0-1-1h-7a1 1 0 0 0-1 1v15l-3 3h-10.7M159.8 250.7l-15.7 15.7M159.8 255.2l-14.5 14.5"/>
<path d="M169 246h.1M174.6 240.4l-2.5 2.5M181.7 242.2l-11.9 12M184 244.5l-14.2 14.2M187.5 250l-17.7 17.7M188.7 253.2l-14.8 14.8M159.8 264.2l-7.7 7.7M159.8 268.7l-2.3 2.2M188.9 265.4l-19.1 3.4v-21.8a1 1 0 0 0-1-1h-8a1 1 0 0 0-1 1v23.5l-12.7 2.3M189.6 261.3l-4.8 4.8"/>
<circle cx="350.2" cy="59.4" r="2"/>
<circle cx="331.8" cy="67" r="2"/>
<circle cx="368.6" cy="67" r="2"/>
<circle cx="324.2" cy="85.4" r="2"/>
<circle cx="350.2" cy="85.4" r="19"/>
<circle cx="350.2" cy="85.4" r="21"/>
<circle cx="350.2" cy="85.4" r="32.5"/>
<circle cx="350.2" cy="85.4" r="39"/>
<circle cx="376.2" cy="85.4" r="2"/>
<circle cx="331.8" cy="103.8" r="2"/>
<circle cx="350.2" cy="111.4" r="2"/>
<circle cx="368.6" cy="103.8" r="2"/>
<circle cx="76.2" cy="252.3" r="28.8"/>
<circle cx="166.4" cy="259.7" r="23.3"/>
</g>
<g font-size="6.2">
<text x="369.7" y="257.6">international</text>
<text x="369.7" y="252.5">world</text>
</g>
<text font-size="5.6" x="204" y="236.4">Note:</text>
<g font-size="4.9">
<text x="204.6" y="243.7">-General tolerance ± 0.05</text>
<text x="204.6" y="251.2">-General chamfer without</text>
<text x="207.3" y="256.2">indication 0.05 X 45°</text>
<text x="204.4" y="264.5">-General surface finish</text>
</g>
<g font-size="4.8">
<text x="33.3" y="11.4">1</text>
<text x="72.1" y="11.4">2</text>
<text x="111.1" y="11.4">3</text>
<text x="149.8" y="11.4">4</text>
<text x="188.7" y="11.4">5</text>
<text x="227.8" y="11.4">6</text>
<text x="266.5" y="11.4">7</text>
<text x="305.1" y="11.4">8</text>
<text x="344" y="11.4">9</text>
<text x="381.7" y="11.4">10</text>
<text x="10.5" y="37.1">A</text>
<text x="405.9" y="37.1">A</text>
<text x="10.5" y="82.7">B</text>
<text x="405.9" y="82.7">B</text>
<text x="10.3" y="127.7">C</text>
<text x="405.7" y="127.7">C</text>
<text x="10.3" y="172.8">D</text>
<text x="405.7" y="172.8">D</text>
<text x="10.5" y="218.2">E</text>
<text x="405.9" y="218.2">E</text>
<text x="10.6" y="263.3">F</text>
<text x="406" y="263.3">F</text>
<text x="33.3" y="289.3">1</text>
<text x="72.1" y="289.3">2</text>
<text x="111.1" y="289.3">3</text>
<text x="149.8" y="289.3">4</text>
<text x="188.7" y="289.3">5</text>
<text x="227.8" y="289.3">6</text>
<text x="266.5" y="289.3">7</text>
<text x="305.1" y="289.3">8</text>
<text x="344" y="289.3">9</text>
<text x="381.7" y="289.3">10</text>
</g>
<g font-size="4.7">
<text x="108.9" y="20.7">A</text>
<text x="23.5" y="33.5">B</text>
<text x="376.4" y="40">1.6</text>
<text x="85.6" y="57.2">45°</text>
<text x="62.9" y="96">A</text>
<text x="234.8" y="96">A</text>
<text x="59.8" y="116">M 42 X 1.5</text>
<text x="122.1" y="134.5">0.4</text>
<text x="159.3" y="133.3">0.02</text>
<text x="171.8" y="133.3">A</text>
<text x="239.9" y="133">0.02</text>
<text x="252.8" y="133">B</text>
<text x="124.3" y="145.8">SECTION A-A</text>
<text x="127.1" y="150.3">SCALE 1 : 1</text>
<text x="262.6" y="157">0.4</text>
<text x="259.6" y="261.9">0.8</text>
<text x="204.8" y="274.5">-M 42 X 1.5</text>
<text x="248.6" y="275.8">41.03 +0.0</text>
<text x="263.2" y="280.3">-0.1</text>
</g>
<g font-size="4.7" fill="#808080">
<text x="163.7" y="22.4">106,50</text>
<text x="82.9" y="26.6">53,50</text>
<text x="139.7" y="28.4">54</text>
<text x="76.4" y="36">34,50</text>
<text x="106.3" y="36">9</text>
<text x="114.7" y="36">10</text>
<text x="138.5" y="34">37</text>
<text x="291.9" y="32.8">8 x</text>
<text x="305.9" y="32.8">4</text>
<text x="316" y="32.8">5</text>
<text x="341.7" y="35.4">30</text>
<text x="134" y="40.4">28</text>
<text x="303.8" y="38.4">4.5 X 90°</text>
<text x="82.9" y="42.9">31</text>
<text x="179.1" y="45.4">10°</text>
<text x="221.2" y="45">10</text>
<text x="58.2" y="60.8">10</text>
<text x="304.9" y="62.8">52</text>
<text x="231.2" y="76.3">10</text>
<text x="207.6" y="82.8">8</text>
<text x="32.4" y="85.6" transform="rotate(-90 32.4 85.6)">65</text>
<text x="47.5" y="85.4" transform="rotate(-90 47.5 85.4)">38</text>
<text x="55.2" y="85.4" transform="rotate(-90 55.2 85.4)">36</text>
<text x="245.4" y="85.4" transform="rotate(-90 245.4 85.4)">40</text>
<text x="263.2" y="87.2" transform="rotate(-90 263.2 87.2)">59</text>
<text x="23.8" y="90.2" transform="rotate(-90 23.8 90.2)">78</text>
<text x="40" y="90.6" transform="rotate(-90 40 90.6)">40</text>
<text x="254.3" y="93.6" transform="rotate(-90 254.3 93.6)">49,27</text>
<text x="272.8" y="95.4" transform="rotate(-90 272.8 95.4)">67,67</text>
<text x="283.5" y="91.7" transform="rotate(-90 283.5 91.7)">70</text>
<text x="204.9" y="104.2">R43</text>
<text x="189.3" y="124.2">R2,5</text>
<text x="80.3" y="130.5">R4,500</text>
<text x="92.5" y="140.7">R0,5 MAX</text>
<text x="195" y="143">60</text>
<text x="99.4" y="146.2">TYP</text>
<text x="104.4" y="153.2">5</text>
<text x="194.7" y="151.4">46,75</text>
<text x="231.1" y="154.9">10</text>
<text x="171.9" y="158.1">10,5</text>
<text x="194.1" y="158.1">9</text>
<text x="231.1" y="184">10</text>
<text x="160.9" y="191.8" transform="rotate(-90 160.9 191.8)">20</text>
<text x="207.3" y="190.5">8</text>
<text x="209.7" y="204">R38</text>
<text x="244" y="198.9" transform="rotate(-90 244 198.9)">26</text>
<text x="253.8" y="202.1" transform="rotate(-90 253.8 202.1)">35,92</text>
<text x="265.2" y="199" transform="rotate(-90 265.2 199)">60</text>
<text x="41.4" y="217.7">4,50</text>
<text x="20.3" y="227.3">R0,5 MAX</text>
<text x="27.1" y="232.9">TYP</text>
<text x="174.5" y="233.3">R0,5 MAX</text>
<text x="181.3" y="238.9">TYP</text>
<text x="26.2" y="263.3">8</text>
<text x="85.3" y="263.3">1,5</text>
<text x="76" y="274.9">45°</text>
<text x="171.5" y="277">5</text>
</g>
<text font-size="3.9" x="245.1" y="275.8">Ø</text>
<g font-size="3.5" fill="#808080">
<text x="179.3" y="19.1">+0,05</text>
<text x="179.7" y="22.5">-0,02</text>
<text x="95.8" y="26.6">±0,03</text>
<text x="146.2" y="28.4">±0,030</text>
<text x="89.4" y="36">±0,03</text>
<text x="348.1" y="35.5">-0,04</text>
<text x="349.3" y="32.1">0</text>
<text x="187.5" y="45.4">±0,02°</text>
<text x="20.4" y="82.6" transform="rotate(-90 20.4 82.6)">0</text>
<text x="23.8" y="83.8" transform="rotate(-90 23.8 83.8)">-0,02</text>
<text x="254.3" y="80.7" transform="rotate(-90 254.3 80.7)">±0,02</text>
<text x="272.8" y="82.5" transform="rotate(-90 272.8 82.5)">±0,03</text>
<text x="40" y="84.1" transform="rotate(-90 40 84.1)">±0,03</text>
<text x="280.2" y="84.1" transform="rotate(-90 280.2 84.1)">0</text>
<text x="283.6" y="85.3" transform="rotate(-90 283.6 85.3)">-0,02</text>
<text x="208.8" y="148.1">0</text>
<text x="207.7" y="151.5">-0,05</text>
<text x="253.8" y="189.2" transform="rotate(-90 253.8 189.2)">±0,02</text>
<text x="265.2" y="190.4" transform="rotate(-90 265.2 190.4)">0</text>
<text x="244" y="192.4" transform="rotate(-90 244 192.4)">±0,04</text>
<text x="261.8" y="192.5" transform="rotate(-90 261.8 192.5)">+0,02</text>
<text x="51.8" y="214.3">+0,05</text>
<text x="53.9" y="217.7">0</text>
<text x="30" y="263.3">±0,04</text>
<text x="175.4" y="273.6">+0,05</text>
<text x="177.5" y="277">0</text>
</g>
<g font-size="3.5">
<text x="277.9" y="245.9">Test Project for the 42</text>
<text x="318.1" y="245.9">WorldSkills</text>
<text x="277.9" y="249.7">Competition in Leipzig, Germany 2013.</text>
<text x="277.9" y="257.3">All Rights Reserved.</text>
<text x="277.9" y="253.5">Copyright</text>
<text x="298.7" y="253.5">2011 Worldskills International.</text>
</g>
<g font-size="2.7">
<text x="277.5" y="263.6">Skill: Trade Number 06 CNC Turning</text>
<text x="277.5" y="269.7">Scale: 1:1</text>
<text x="296.9" y="269.7">Date: 25/05/2013</text>
<text x="323" y="269.7">Paper: A3</text>
<text x="277.6" y="275.9">Drawn / Design by: Marc-Andre Savoie CA</text>
<text x="347" y="275.9">Drawing No: WSC2013-TP06-CA-EN</text>
<text x="277.5" y="282">Description: Module 2</text>
<text x="347" y="282">Rev:</text>
<text x="376.2" y="282">Page: 1 OF 1</text>
</g>
<g font-size="1.8">
<text x="314.1" y="244">nd</text>
<text x="294.7" y="253.2">C</text>
</g>
</svg>
